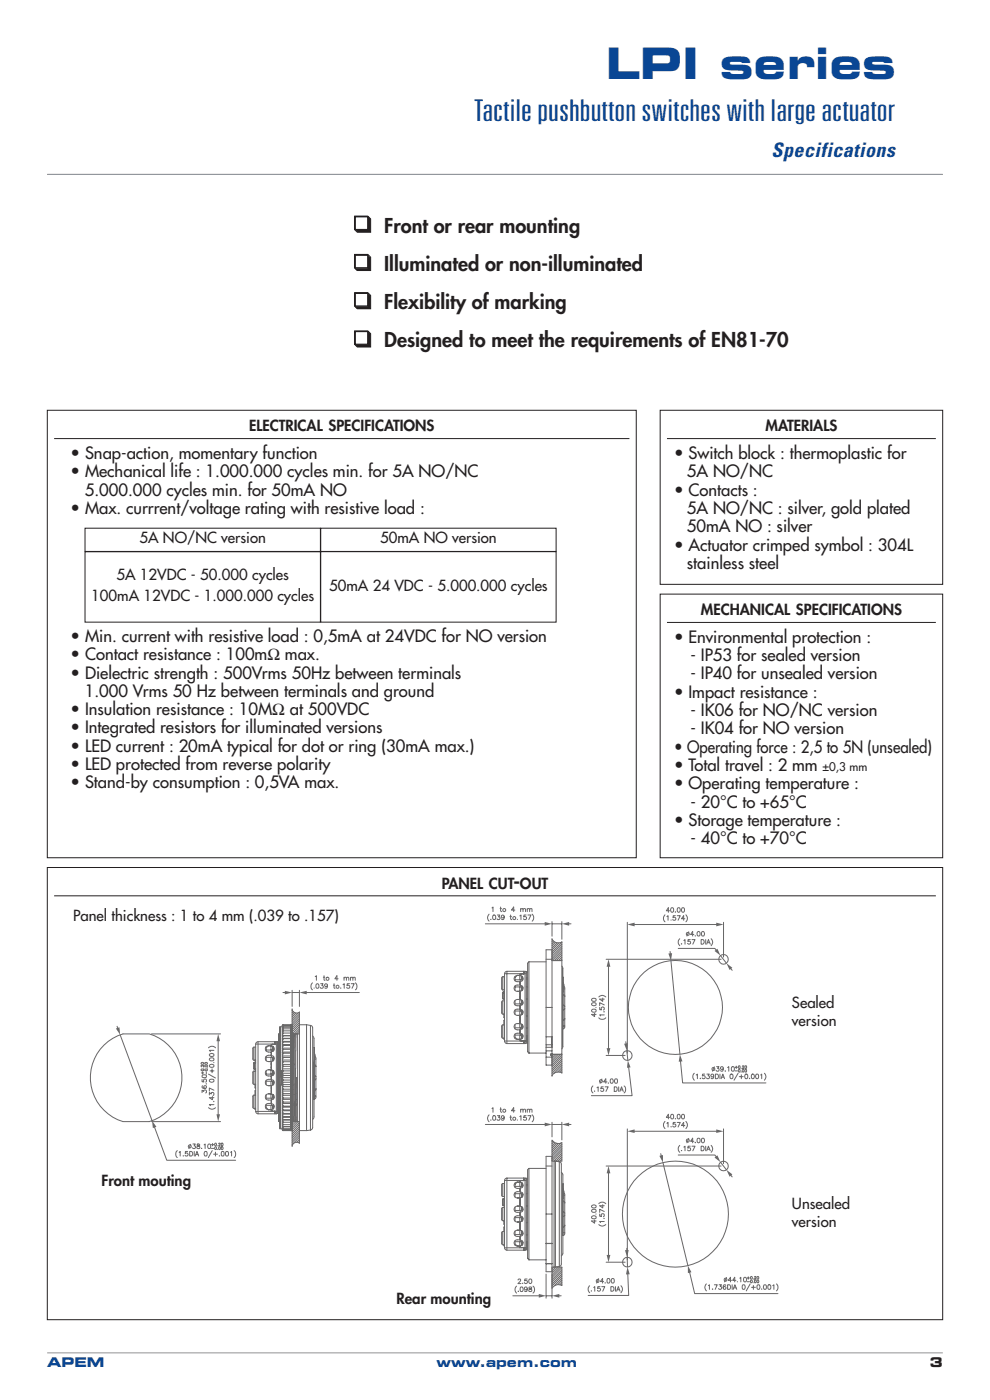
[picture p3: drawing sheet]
<svg xmlns="http://www.w3.org/2000/svg" width="210mm" height="297mm" viewBox="0 0 210 297" stroke-linecap="round" stroke-linejoin="round" font-family="sans-serif">
<path d="M10 87h125v95h-125zM11.5 93h122M140 87h60v37h-60zM141.5 93h57M140 126h60v56h-60zM141.5 132h57M10 184h190v96h-190zM11.5 190h187" fill="none" stroke="#231f20" stroke-width=".21"/>
<path d="M10 37h190M10 287h190" fill="none" stroke="#939598" stroke-width=".21"/>
<path d="M23.2 39.6h46.8v45h-46.8z" fill="#fff"/>
<g fill="none" stroke="#686868" stroke-width=".22">
<path d="M103 196h13.1M117.1 199.3a1.54 1.54 0 0 0 2.1 .6M117.1 195.5v3.1M117.1 199.1v29.2M117.1 196h2.1M119.2 195.5v3.8M119.2 199.8v27.9M120.2 196h.9M133.1 195.7v27.7M134 196.1h18.5M153.5 195.7v7.3M24.8 217.7l.4 .9"/>
<path d="M25.5 219.5l6.7 18.2M32.1 219.3h14.7M59.2 219.3v18.6l.1-9.3M59.4 219.3h-.3v18.6h.3M59.9 217.6h.1M59.9 218.7h1.8M59.9 219.7h1.8M59.9 217.6l.1 22.1M59.9 219.2h1.8M59.9 217.5v.1M59.9 217.8v.1M59.9 217.5h.1"/>
<path d="M60 219.7h.1l-.1 .2v.4h.1l-.1 .3v.5M60 217.5h-.1M60 217.5v.1M60 217.6v.2M60 217.9v.1M60 217.6l-.1 .1M60 217.8h-.6v9.3h.5M60 217.5h1.7M60 217.6h-.1M60 218h-.1M60 218.3h-.1M60 218.3h.1"/>
<path d="M60 217.6h.1M60 217.7v.1M60 218l-.1 .1M60 217.7l-.1 .1M60 217.9h1.7M60 218.3h1.7M60 217.4v.1M60 217.5h.1M60 217.7h.1M60 218.3l-.1 .2M60 218.7l-.1 .2M60 219.2l-.1 .2"/>
<path d="M60 219.7l-.1 .3M60 217.4h1.7M60 217.7h1.7M60 210.6h1M60.1 217.4l-.1 .1M60.1 217.7l-.1 .2M60.1 218l-.1 .3M60.1 218.3l-.1 .4M60.1 218.7l-.1 .5M60.1 219.2l-.1 .5h1.7M60.1 217.5l-.1 .1M60.1 217.9v.1"/>
<path d="M60.1 218.3h.1M60.1 219.2h.1M61.7 217.4v22.4M61.9 217.4v22.4M62 214v5.3h1.5M62 214.2a1.01 1.01 0 0 0 1.5 .6M62 219.3h1.1v18.6M62 210.1v3.4M62 210.6h1.5M62.1 219.3l-.1 14.8M62.5 219.3l-.2 18.6M62.7 219.3l-.3 18.6"/>
<path d="M62.8 219.3l-.2 18.6M63.5 210.1v3.4M63.5 214.7v27.9M63.5 217.4h1.5M64.5 210.6h11.7M65 217.4v22.4M65 217.4l.9 .1M65.9 217.5l.2 .1 .2 .4v21.2l-.2 .4-.2 .1M65.9 217.5v22.2M66.3 219.8l.3 .5v16.6l-.3 .6M106.6 211.8l.2 .2M106.6 211.8h.4"/>
<path d="M106.6 210.6h.4M106.6 210.6v1.2M106.7 217.4l-.3 .3v2.3l.3 .2M106.7 212.3l-.3 .3v2.3l.3 .2M106.7 207.2l-.3 .3v2.3l.3 .2M106.7 217.4h.3M106.7 215.1h.3M106.7 212.3h.3M106.7 210h.3M106.7 207.2v2.8M106.7 212.3v2.8M106.7 217.4v2.8"/>
<path d="M106.7 207.2h.3M106.8 210.4l-.2 .2M106.8 212h.2M106.8 210.4h.2M106.8 210.4v1.6M106.9 215.1v.8h.1M106.9 215.2h.1M107 216.5h-.1v.9M107 206.6v14.2M107 206.6h4.7M107.5 206.1h-.2l-.3 .5M107.5 206.1v15.3"/>
<path d="M107.5 206.1h3.9M109.3 219.6h1.5M109.3 218h1.5M109.3 214.5h1.5M109.3 213h1.5M109.3 207.1v1M109.3 209.2v.9M109.3 212.2v1M109.3 214.3v.9M109.3 217.3v1M109.3 219.4v.9M109.3 209.4h1.5"/>
<path d="M109.3 207.9h1.5M109.7 206.9a.67 .67 0 0 0-.7 .7 .67 .67 0 0 0 .7 .7h.6v.7h-.6a.67 .67 0 0 0-.7 .6 .67 .67 0 0 0 .7 .7h.7M109.7 206.9l-.4 .5M109.7 206.9l.7 .1M109.7 215.4h.6M109.7 206.9h.6M110.3 216.7h.1M110.3 216.5h.1M110.3 216h.1M110.3 211.6h.1M110.3 211.5h.1M110.3 211h.1"/>
<path d="M110.3 215.8h.1M110.3 215.4h.1M110.3 212.1h.1M110.3 206.6v1.3M110.3 209.4v3.6M110.3 214.5v3.5M110.3 219.6v1.2M110.3 210.3h.1M110.3 210.7h.1M110.3 207h.1M110.4 207a.61 .61 0 0 1 .6 .6 .61 .61 0 0 1-.6 .6M110.4 209a.61 .61 0 0 1 .6 .7 .61 .61 0 0 1-.6 .6"/>
<path d="M110.4 210.3v1.8a.61 .61 0 0 1 .6 .6 .61 .61 0 0 1-.6 .6M110.4 214.1a.61 .61 0 0 1 .6 .6 .61 .61 0 0 1-.6 .6M110.4 217.2a.61 .61 0 0 1 .6 .6 .61 .61 0 0 1-.6 .6M110.4 219.2a.61 .61 0 0 1 .6 .6 .61 .61 0 0 1-.6 .7M110.4 212h-.7a.67 .67 0 0 0-.7 .7 .67 .67 0 0 0 .7 .7h.6v.7h-.6a.67 .67 0 0 0-.7 .6 .67 .67 0 0 0 .7 .7M110.4 215.4h-.7M110.4 207.9v1.5M110.4 213v1.5M110.4 215.3v1.9M110.4 218v1.6M110.4 217.2l-.7-.1a.67 .67 0 0 0-.7 .7 .67 .67 0 0 0 .7 .7h.6v.7h-.6a.65 .65 0 0 0-.7 .6 .65 .65 0 0 0 .7 .7M110.5 206.6h.1"/>
<path d="M110.6 207v.9M110.6 209.4v.8M110.6 212.1v.9M110.6 214.5v.8M110.6 217.2v.8M110.6 219.6v.8M110.7 207.1v.8M110.7 209.4v.8M110.7 212.2v.8M110.7 214.5v.7M110.7 217.3v.7M110.7 219.6v.7"/>
<path d="M110.8 217.9h.2M110.8 219.8h.2M110.8 214.7h.2M110.8 212.8h.2M110.8 207.1v.9M110.8 209.2v.9M110.8 212.2v.9M110.8 214.3v.9M110.8 217.4v.9M110.8 219.4v.9M110.8 209.5h.2M110.8 207.7h.2"/>
<path d="M111.1 206.1v.5h-.6l-.1 .4M111.1 206.6h-.1M111.1 206.1h.1M111.4 206.1l.3 .2M111.4 206.1v15.3M111.6 206.1h.3M111.7 206.3v14.8l-.3 .3M111.7 219.7h.2M111.7 220h.2M111.7 218h.2M111.7 215.5h.2M111.7 211.9h.2"/>
<path d="M111.7 209.4h.2M111.7 207.7h.2M111.7 207.5h.2M111.7 206.3h.2M112.2 204l-.3 .3v18.8l.3 .3M112.2 204v19.4M112.2 204h3.6M115.8 219.9h1.3M115.8 213.7h1.3M115.8 203.5h1.3M117.1 219.9v2.3h-1.3M117.1 203.8h2.1"/>
<path d="M117.1 201.5h-1.3v24.5h1.3M119.2 204.9l.2 .5v16.6l-.2 .5M119.4 210.1v.1M119.4 217.6h.4M119.4 211.1h.1M119.4 213.3h.1M119.4 214.2h.1M119.4 216.4h.1M119.4 210.2h.1M119.4 211l.4 .3-.3-.2M119.4 208.3l.1 .3M119.5 213.3l.3 .3"/>
<path d="M119.5 216.4l.3-.3v.2l-.4 .2M119.5 207.4l-.1 3M119.5 209.8h.3M119.5 208.6l.1 .3-.1 .7M119.5 209.6l-.1 .3M119.5 208.6v1M119.6 209.3l.2 .3v8.3l-.2 .3-.2 .1M119.8 213.9l-.3 .3M128.6 203.5h24.4M129.1 204.5v18.4M142.1 201.8l.1 1M142.3 203.8l1.9 19.9"/>
<path d="M143.9 201.2h7.7l.7 .8M152.8 202.7l1.3 1.6M154.7 205.1l.6 .7M32.1 237.9h14.7M32.6 238.7l2.8 7.4h14.6M46.3 220.3v16.7M53.8 226.7l.2 .2M53.8 226.7h.4M53.8 225.5h.4M53.8 225.5v1.2M53.9 232.3l-.3 .3v2.3l.3 .2M53.9 227.2l-.3 .3v2.3l.3 .2"/>
<path d="M53.9 222.1l-.3 .3v2.3l.3 .2M53.9 235.1h.3M53.9 232.3h.3M53.9 230h.3M53.9 227.2h.3M53.9 224.9h.3M53.9 222.1v2.8M53.9 227.2v2.8M53.9 232.3v2.8M53.9 222.1h.3M54 225.3l-.2 .2M54 226.9h.2"/>
<path d="M54 225.3h.2M54 225.3v1.6M54.1 235.1v.2h.1M54.1 230v.8h.1M54.1 230.2h.1M54.2 235.8l.3 .4 .2 .1M54.2 235.8l4.1-.1v.6h-3.6M54.2 231.4h-.1v.9M54.2 221.5v14.3M54.2 221.5h4.7M54.7 221l-.2 .1-.3 .4M54.7 221h3.6v.5"/>
<path d="M54.7 221v15.3M56.5 234.5h1.5M56.5 235l.4 .4M56.5 233h1.5M56.5 229.4h1.5M56.5 227.9h1.5M56.5 222v1M56.5 224.1v.9M56.5 227.1v1M56.5 229.2v.9M56.5 232.2v1M56.5 234.3v.9"/>
<path d="M56.5 224.3h1.5M56.5 222.8h1.5M56.9 226.9a.67 .67 0 0 0-.6 .7 .67 .67 0 0 0 .6 .7h.6v.7h-.6a.67 .67 0 0 0-.6 .6 .67 .67 0 0 0 .6 .7h.7M56.9 221.9a.67 .67 0 0 0-.6 .6 .67 .67 0 0 0 .6 .7h.6v.7h-.6a.67 .67 0 0 0-.6 .6 .67 .67 0 0 0 .6 .7h.7M56.9 226.9l.7 .1M56.9 221.9h.7M56.9 221.9l-.4 .4M57.5 230.3h.1M57.5 224.3v2.6h-.6M57.5 229.4v3.6M57.5 234.5v1.3M57.5 225.2h.1"/>
<path d="M57.5 231.6h.1M57.5 231.4h.1M57.5 230.9h.1M57.5 230.7h.1M57.5 226.5h.1M57.5 226.4h.1M57.5 221.5v1.3M57.5 225.8h.1M57.5 225.6h.1M57.6 221.9a.61 .61 0 0 1 .6 .6 .61 .61 0 0 1-.6 .6M57.6 223.9a.61 .61 0 0 1 .6 .7 .61 .61 0 0 1-.6 .6M57.6 227a.61 .61 0 0 1 .6 .6 .61 .61 0 0 1-.6 .6"/>
<path d="M57.6 229.1a.61 .61 0 0 1 .6 .6 .61 .61 0 0 1-.6 .6M57.6 230.3v1.8a.61 .61 0 0 1 .6 .6 .61 .61 0 0 1-.6 .6M57.6 234.1a.61 .61 0 0 1 .6 .6 .61 .61 0 0 1-.6 .6l.2 .4h.6v.6h.2M57.6 232.1l-.7-.1a.67 .67 0 0 0-.6 .7 .67 .67 0 0 0 .6 .7h.6v.7h-.6a.67 .67 0 0 0-.6 .7 .67 .67 0 0 0 .6 .6M57.6 235.4h-.7M57.6 227h-.1v.9M57.6 222.8v1.5M57.6 225.2v1.8M57.6 227.9v1.5M57.6 233v1.5M57.8 235.7v.1M57.8 221.5l-.2 .2v.2"/>
<path d="M57.8 221.9v.9M57.8 224.3v.8M57.8 227v.9M57.8 229.4v.8M57.8 232.1v.9M57.8 234.5v.8M57.9 222v.8M57.9 224.3v.8M57.9 227.1v.8M57.9 229.4v.8M57.9 232.2v.8M57.9 234.5v.7"/>
<path d="M58 234.7h.2M58 232.8h.2M58 229.6h.2M58 227.7h.2M58 222v1M58 224.1v.9M58 227.1v1M58 229.2v.9M58 232.3v.9M58 234.3v.9M58 224.5h.2M58 222.6h.2"/>
<path d="M58.3 236.2h.1M58.3 221.5h.1M58.3 221.1h.1M58.4 235.8h.5M58.6 221l.3 .2v14.8l-.3 .3M58.6 221h-.2v.5M58.6 221v15.3M58.8 236.2h.3M58.8 221h.3M58.8 221.1h.3M58.9 234.6h.2M58.9 222.6h.2"/>
<path d="M58.9 235.8h.2M58.9 235.3h.2M58.9 234.9h.2M58.9 233h.2M58.9 230.4h.2M58.9 226.9h.2M58.9 224.3h.2M58.9 222.4h.2M58.9 221.2h.2M59.3 228.6h.1M59.4 221.8l-.1 6.8M59.4 237.1l-.1 .8"/>
<path d="M59.5 227.1l-.1 3.1M59.6 227.1v3.1l.1-3.1M59.8 227.1v3.1M59.9 238.6h1.8M59.9 238.9l1.8 .1M59.9 239.2l.1 .1M59.9 239.5l.1 .1M59.9 237.5h1.8M59.9 238.1h1.8M59.9 236.9h.1M59.9 228.4h.1M59.9 221h.2l-.1 .2v.5l.1 .1-.1 .7"/>
<path d="M59.9 235.9l.1 .3M59.9 236.6l.1 .3M59.9 237.3l.1 .2M59.9 237.8l.1 .3M59.9 238.3v.1M59.9 238.8h.1M59.9 239.1l.1 .2M59.9 239.4l.1 .1M59.9 221.7h.1M59.9 239.6l.1 .1M59.9 223.3l.1 .1M59.9 225.1h.1"/>
<path d="M59.9 226l.1 .2M59.9 227l.1 .2M59.9 227.9l.1 .3M59.9 228.9h.1M59.9 229.8l.1 .3M59.9 230.8l.1 .3M59.9 231.7l.1 .3M59.9 232.7l.1 .2M59.9 233.5l.1 .3M59.9 234.4l.1 .3M59.9 235.2l.1 .3M59.9 230.2h-.5v9.3l.6-.1"/>
<path d="M59.9 222.5h.1M59.9 224.2h.1M59.9 237.6h1.8M59.9 237h1.8M59.9 236.4h1.8M59.9 235.6h1.8M59.9 234.9h1.8M59.9 234.1h1.8M59.9 233.2h1.8M59.9 232.4h1.8M59.9 231.5h1.8M59.9 230.5h1.8"/>
<path d="M59.9 229.6h1.8M59.9 228.6h1.8M59.9 227.7h1.8M59.9 226.7h1.8M59.9 225.8h1.8M59.9 224.9h1.8M59.9 224h1.8M59.9 223.2h1.8M59.9 222.4h1.8M59.9 221.6h1.8M59.9 220.9h1.8M59.9 239.7h.1"/>
<path d="M59.9 238.4l.1 .1M59.9 238.8l.1 .1M59.9 239.7l.1 .1M59.9 228.9l.1 .2M59.9 228.3v.1M59.9 238.4h.1M60 225.1l.1 .1-.1 .3v.6l.1 .1-.1 .2v.6l.1 .1-.1 .3v.6l.1 .1-.1 .2v.6l.1 .2-.1 .2v.6l.1 .2-.1 .1v.7l.1 .1-.1 .2 .1 .8-.1 .1v.6l.1 .2-.1 .1 .1 .8-.1 .1 .1 .7-.1 .1 .1 .8h-.1v.5l.1 .2h-.1v.5l.1 .2h-.1M60 236.9l.1 .6M60 237.5l.1 .6M60 238.1l.1 .4M60 238.6l.1 .4M60 238.9l.1 .4"/>
<path d="M60 239.3l.1 .3M60 239.6l.1 .1M60 239.7v.1M60 222.5l.1 .1-.1 .2v.5l.1 .1-.1 .8M60 224.2l.1 .1-.1 .8M60 239.5h.1M60 221.7l-.1 .4M60 239.8h2v-22.4h-.3v22.4M60 222.5v.1M60 223.4h.1M60 224.2v.1M60 225.1v.1"/>
<path d="M60 233l-.1 .1M60 239.7h.1M60 239.5v.3M60 221.7l1.7 .1M60 233h.1M60 239.6h.1M60 238.5v.1M60 238.9v.1M60 239.3h.1M60 239.5v.1M60 239.8h.1M60 236.9h.1"/>
<path d="M60 220.3l-.1 .3M60 221.1l-.1 .2M60 222.6l-.1 .3M60 223.4l-.1 .3M60 224.3l-.1 .3M60 225.2l-.1 .3M60 226.2l-.1 .3M60 227.2l-.1 .2M60 228.2l-.1 .1M60 229.1l-.1 .2M60 230.1l-.1 .2M60 231.1l-.1 .1"/>
<path d="M60 232l-.1 .2M60 232.9v.1M60 233.8l-.1 .1M60 234.7l-.1 .1M60 235.5l-.1 .1M60 236.2l-.1 .1M60 228.2h1.7M60 229.1h1.7M60 239.6h1.7M60 239.3h1.7M60 236.9h1.7M60 236.2h1.7"/>
<path d="M60 235.5h1.7M60 234.7h1.7M60 233.8h1.7M60 232.9h1.7M60 232h1.7M60 231.1h1.7M60 230.1h1.7M60 227.2h1.7M60 226.2h1.7M60 225.2h1.7M60 224.3h1.7M60 223.4h1.7"/>
<path d="M60 222.6h1.7M60 221.1h1.7M60.1 238.6h.1M60.1 239.3h.1M60.1 238.5v.1M61.7 220.3h-1.8h1.8M61.7 239.7l-1.7 .1M62 237.9h1.1M62.1 234.5h.1M62.2 227.8l-.1 6.7M62.2 227.8h.1M62.3 221l-.1 6.8"/>
<path d="M62.3 221h.1M62.3 221v-1.7l-.2 18.6v-3.4M62.8 237.5h.1M62.8 237.5v.4M62.9 228.6l-.1 8.9M63 234.3l-.1 3.6M63 234.3h.1M63 228.6v5.7M63.1 228.6h-.4l-.1 9.3M63.5 237.9h-1.5v5.3M63.5 239.8h1.5M65.9 239.7l-.9 .1"/>
<path d="M66.6 225l.1 .1M66.6 226h.1M66.6 228.2h.1M66.6 231.3h.1M66.6 232.5h.4M66.6 222.3h.1M66.6 222.2v.1M66.6 225.8l.2 .1 .2 .3M66.7 225.1h-.1M66.7 226l.3 .2M66.7 228.2l.3 .3M66.7 222.3l-.1 3"/>
<path d="M66.7 223.3v.2M66.7 224.7h.3M66.7 223.5l.2 .3-.2 .7M66.7 224.5v.3M66.7 223.5v1M66.9 224.2l.1 .3v8.3v.2l-.4 .2M67 226.2v.1M67 231v.2l-.4 .2M67 228.8l-.1 .3-.3 .1 .1-.1M67 231l-.3 .3M103 238.6h13.1M106.7 220.2h.3"/>
<path d="M106.9 220.2v.3h.1M107 220.8l.3 .5 .2 .1M107 220.8l4.9 .1M107.5 221.4h3.9M109.3 220.1l.4 .4M109.7 220.5h.7M110.3 220.5h.1M110.4 220.5l.1 .3h.6v.6M110.6 220.8h-.1M111 220.8h.1M111.1 221.3h.1M111.6 221.3h.3"/>
<path d="M111.7 220.4h.2M112.2 223.4h3.6M115.8 224.3h1.3M115.8 222.9h1.3M115.8 221.6h1.3M117 223.5a.24 .24 0 0 0-.2 .2 .24 .24 0 0 0 .2 .3M117 224h.1M117 223.5h.1M117 223.5v.5M117.1 238.6h2.1M117.1 223.7h2.1M117.1 238.1v3.1"/>
<path d="M119.2 227.6a1.62 1.62 0 0 0-2.1 .6M119.2 238.1v3.7M120.2 238.6h.9M128.6 223.9h4M132.7 221l.2 .9M133 222.9l.2 2.1M133.1 239.5v27.8M133.3 225.9l.8 6.5h-8.7M134 240h18.5M144.3 224.6l.5 5.1h17.7M153.5 239.5v7.4M63.5 242.5a1 1 0 0 0-1.5 .6"/>
<path d="M106.6 255.6l.2 .2M106.6 254.4v1.2M106.6 255.6h.4M106.6 254.4h.4M106.7 256.1l-.3 .3v2.3l.3 .3M106.7 251.1l-.3 .2v2.3l.3 .2M106.7 251.1v2.7M106.7 256.1v2.9M106.7 259h.3M106.7 256.1h.3M106.7 253.8h.3M106.7 251.1h.3"/>
<path d="M106.8 254.3l-.2 .1M106.8 254.3v1.5M106.8 255.8h.2M106.8 254.3h.2M106.9 259v.7h.1M106.9 259.1h.1M107 250.4v14.3M107 250.4h4.7M107.5 249.9l-.2 .1-.3 .4M107.5 249.9v15.3M107.5 249.9h3.9M109.3 251v.9"/>
<path d="M109.3 253v1M109.3 256.1v.9M109.3 258.1v1M109.3 258.3h1.5M109.3 256.8h1.5M109.3 253.2h1.5M109.3 251.7h1.5M109.7 255.9a.67 .67 0 0 0-.7 .6 .67 .67 0 0 0 .7 .7h.6v.7a.96 .96 0 0 0-1.2 .4 .65 .65 0 0 0 .6 .9h.7M109.7 250.8a.67 .67 0 0 0-.7 .7 .67 .67 0 0 0 .7 .6h.6v.7a.96 .96 0 0 0-1.2 .4 .65 .65 0 0 0 .6 .9h.7M109.7 255.9h.7M109.7 250.8l-.4 .4M109.7 250.8h.7"/>
<path d="M110.3 259.8h.1M110.3 259.6h.1M110.3 259.2h.1M110.3 255.3h.1M110.3 254.8h.1M110.3 254.5h.1M110.3 250.8h.1M110.3 250.4v1.3M110.3 253.2v2.7h-.6M110.3 258.3v3.6M110.3 255.5h.1M110.4 250.8a.61 .61 0 0 1 .6 .6 .61 .61 0 0 1-.6 .6"/>
<path d="M110.4 252.9a.61 .61 0 0 1 .6 .6 .61 .61 0 0 1-.6 .6M110.4 255.9a.61 .61 0 0 1 .6 .6 .61 .61 0 0 1-.6 .7M110.4 258a.61 .61 0 0 1 .6 .6 .61 .61 0 0 1-.6 .6M110.4 251.7v1.5M110.4 254.1v1.8M110.4 256.8v1.5M110.4 259.2v1.8M110.4 255.9h-.1v.9M110.5 250.4l.1 .1M110.6 250.9v.8M110.6 253.2v.8M110.6 256v.8"/>
<path d="M110.6 258.3v.8M110.7 250.9v.8M110.7 253.2v.8M110.7 256v.8M110.7 258.3v.8M110.8 251v.9M110.8 253v.9M110.8 256.1v.9M110.8 258.1v.9M110.8 258.5h.2M110.8 256.6h.2M110.8 253.4h.2"/>
<path d="M110.8 251.5h.2M111.1 249.9v.6h-.6l-.1 .3M111.1 250.4l-.1 .1M111.1 250h.1M111.4 249.9l.3 .3v14.8l-.3 .2M111.4 249.9v15.3M111.6 250h.3M111.7 259.4h.2M111.7 255.8h.2M111.7 253.2h.2M111.7 251.6h.2M111.7 251.3h.2"/>
<path d="M111.7 250.1h.2M112.2 247.9v19.4M112.2 247.9l-.3 .3v18.7l.3 .4M112.2 247.9h3.6M115.8 257.6h1.3M115.8 247.4h1.3M117.1 241.9a1.57 1.57 0 0 0 2.1 .5v3.9h-2.1zM117.8 246.3v22.5M118.6 246.5l.4 .2 .1 .3v21.2l-.1 .2-.4 .3M118.6 246.5l-1.1-.2v22.5M118.6 246.5v22.2M119.1 248.7l.3 .5v16.7l-.3 .5"/>
<path d="M119.4 254v.1M119.4 254.9h.1M119.4 257.1h.1M119.4 251.1v.1M119.4 254.8h.2l.2 .4-.3-.3M119.4 251.2v3.1M119.4 251.2h.1M119.4 252.2l.1 .2M119.5 257.1l.3 .3M119.5 258.1h-.1M119.5 258.1h.1M119.5 253.6h.3"/>
<path d="M119.5 252.4l.1 .4-.1 .6M119.5 252.4v1M119.5 253.4l-.1 .3M119.6 253.1l.2 .3v8.3v.2l-.4 .2M119.8 257.7l-.3 .4M119.8 260l-.3 .2M119.8 259.9v.2l-.4 .2M128.6 247.4h24.4M129.1 248.3v18.5M140.2 244.7l.2 1M140.6 246.6l5.3 21.9M143.9 245h7.7l.7 .8"/>
<path d="M152.8 246.5l1.3 1.7M154.7 248.9l.6 .8M106.7 261.3l-.3 .2v2.3l.3 .3M106.7 261.3v2.8M106.7 264.1h.3M106.7 261.3h.3M106.9 264.1v.2h.1M107 264.7l.3 .4 .2 .1M107 260.3h-.1v1M107 264.7h4.9M107.5 265.2h3.9M108.8 274.9h6.1"/>
<path d="M109.3 261.1v1M109.3 263.2v1M109.3 263.9l.4 .5M109.3 263.4h1.5M109.3 261.9h1.5M109.6 272.8a.99 .99 0 0 0 0 1.5M109.7 261a.67 .67 0 0 0-.7 .6 .67 .67 0 0 0 .7 .7h.6v.7h-.6a.67 .67 0 0 0-.7 .7 .67 .67 0 0 0 .7 .7M109.7 261h.7M109.7 261h.6M109.7 264.4h.6M109.9 271.5l.2-.2 .3 .2-.5 .8h.6M109.9 273.9v.1z"/>
<path d="M110.3 264.3h.1M110.3 261h.1M110.3 260.3h.1M110.3 263.4v1.3M110.3 260.6h.1M110.4 261a.61 .61 0 0 1 .6 .7 .61 .61 0 0 1-.6 .6M110.4 263.1a.61 .61 0 0 1 .6 .6 .61 .61 0 0 1-.6 .6M110.4 264.3l.1 .3h.6v.6M110.4 261.9v1.5M110.4 264.3l-.7 .1M110.4 273.1a.46 .46 0 0 1 .6 .4 .46 .46 0 0 1-.6 .5l-.1-.4zM110.6 261.1v.8"/>
<path d="M110.6 263.4v.8M110.6 264.6l-.1 .1M110.7 261.1v.8M110.7 263.4v.8M110.8 261.2v.9M110.8 263.2v.9M110.8 263.6h.2M110.8 261.7h.2M110.9 272.2h.1M111 264.6l.1 .1M111.1 265.1h.1M111.6 265.1h.3"/>
<path d="M111.7 264.2h.2M111.7 263.8h.2M111.7 263.6h.2M111.7 261.9h.2M111.8 271.3h-.5v.4a.35 .35 0 0 1 .5 0 .35 .35 0 0 1-.1 .5 .35 .35 0 0 1-.5-.1M111.8 273.3a.31 .31 0 0 1-.4 .3 .31 .31 0 0 1-.1-.5 .31 .31 0 0 1 .5 .1v.1a.44 .44 0 0 1-.3 .7l-.2-.1M112.2 267.3h3.6M112.2 273.1v.2a.49 .49 0 0 1 .5 .7h-.5a.41 .41 0 0 1 .1-.5 .41 .41 0 0 1 .4-.2v-.2zM112.3 271.4a.44 .44 0 0 1 .5 .4 .44 .44 0 0 1-.5 .4l-.1-.3zM113.1 272.8a.99 .99 0 0 1 0 1.5M115.8 263.8h1.3M115.8 274.9h1.3"/>
<path d="M115.8 270.3v5.1M117.1 268.8h2.1v3.9a1.56 1.56 0 0 0-2.1 .6M117.1 269.8h-1.3v-24.5h1.3v30.1M117.1 268.1h-1.3M118.1 274.9h.9M118.6 268.7l-1.1 .1M119.4 260.2h.1M119.4 261.5h.4M128.6 267.8h4M133 264.8v1M133 266.7l.1 2.1M133.1 269.7l.3 5.1h-8.6"/>
<path d="M146.2 269.4l1.2 5h17.6"/>
<circle cx="143.3" cy="213.7" r="10"/>
<circle cx="153.5" cy="203.5" r="1.01"/>
<circle cx="28.9" cy="228.6" r="9.7"/>
<circle cx="133.1" cy="223.9" r="1.01"/>
<circle cx="143.3" cy="257.6" r="11.2"/>
<circle cx="153.5" cy="247.4" r="1.01"/>
<circle cx="133.1" cy="267.7" r="1.02"/>
</g>
<g fill="#686868">
<path d="M114.3 274.5l1.5 .4-1.5 .4z"/>
<path d="M117.1 274.9l1.5-.4v.8z"/>
<path d="M133.1 268.8l.5 1.5-.8 .1z"/>
<path d="M132.6 265.2h.8l-.4 1.5z"/>
</g>
<g fill="none" stroke="#686868" stroke-width=".22">
<path d="M125.6 258.1a.48 .48 0 0 1 .5-.2 .48 .48 0 0 1 .3 .6 .48 .48 0 0 1-.6 .1 .48 .48 0 0 1-.2-.5zM125.6 256.7a.47 .47 0 0 1 .5-.2 .47 .47 0 0 1 .3 .5 .47 .47 0 0 1-.6 .2 .47 .47 0 0 1-.2-.5zM125.6 255.8a.48 .48 0 0 1 .5-.2 .48 .48 0 0 1 .3 .5 .47 .47 0 0 1-.6 .2 .47 .47 0 0 1-.2-.5zM126.1 258.8v.7l-.6-.5h1M126.4 257.6h.1M127 259.8a.99 .99 0 0 0 1.5 0M127 255.4a.99 .99 0 0 1 1.5 0M127.2 257.6v.4l.4 .1a.34 .34 0 0 1 0-.6 .34 .34 0 0 1 .5 .1 .34 .34 0 0 1-.1 .5M127.9 255.6v.7l-.7-.5h1M128.1 258.5h.1zM128.2 259.1h-1l.2 .3M128.2 257l-1-.5v.7"/>
<path d="M125.1 272.8a.99 .99 0 0 0 0 1.4M125.4 273.8v.1zM125.9 273.1l.3-.1v.9M127 271.3l-.4 .9M127.3 273h-.5v.3a.35 .35 0 0 1 .5 0 .35 .35 0 0 1-.1 .5 .35 .35 0 0 1-.5-.1M127.6 273h.7l-.4 .9M128 271.9h-.7l.5-.7v1M128.3 272.2h.1zM128.9 271.3a.46 .46 0 0 1 .5 .4 .46 .46 0 0 1-.5 .5l-.1-.4zM129.6 273h.3a.52 .52 0 0 1 .3 .4 .52 .52 0 0 1-.3 .5h-.3zM129.8 271.3a.45 .45 0 0 1 .5 .4 .45 .45 0 0 1-.5 .5l-.1-.4zM130.6 273v.9"/>
<path d="M130.8 273.9l.4-.9 .3 .9M130.9 273.6h.5M131.7 272.8a.99 .99 0 0 1 0 1.4"/>
<circle cx="126.8" cy="271.7" r=".32"/>
</g>
<g fill="#686868">
<path d="M128.7 266.2h.8l-.4 1.6z"/>
<path d="M129.1 247.4l.4 1.5h-.8z"/>
<path d="M151.6 245.6l.6-.5 .6 1.4z"/>
<path d="M154.1 248.2l1.2 .9-.5 .5z"/>
</g>
<g fill="none" stroke="#686868" stroke-width=".22">
<path d="M141.1 237.9a1.03 1.03 0 0 0 0 1.5M141.5 238.3l.2-.2v1M142 237h-.7l.5-.6v1M142.4 239h.1M142.4 236.4a.45 .45 0 0 1 .5 .5 .45 .45 0 0 1-.5 .4l-.2-.3zM143.2 237.3h.1zM143.3 238.1h-.5v.4a.35 .35 0 0 1 .5 0 .35 .35 0 0 1-.1 .5 .35 .35 0 0 1-.5-.1M143.7 238.1h.6l-.5 1M143.8 236.4a.45 .45 0 0 1 .5 .5 .45 .45 0 0 1-.5 .4l-.1-.3zM144.7 236.4a.45 .45 0 0 1 .5 .5 .45 .45 0 0 1-.5 .4l-.2-.3zM145.3 238.8h-.8l.5-.7v1M145.5 237.9a1.03 1.03 0 0 1 0 1.5"/>
<path d="M144.2 243a.99 .99 0 0 0 0 1.5M144.5 244.1h.1zM145.1 243.3l.2-.1v.9M146.1 241.5l-.4 .9M146.4 243.2h-.4l-.1 .4a.34 .34 0 0 1 .5 0 .34 .34 0 0 1-.1 .5 .34 .34 0 0 1-.5-.2M146.8 243.2h.6l-.4 .9M147.2 242.1h-.7l.4-.6v.9M147.4 242.4h.1zM148 241.5a.44 .44 0 0 1 .5 .4 .44 .44 0 0 1-.5 .5l-.1-.4zM148.7 243.2h.3a.52 .52 0 0 1 .4 .4 .52 .52 0 0 1-.4 .5h-.3zM148.9 241.5a.44 .44 0 0 1 .5 .4 .44 .44 0 0 1-.5 .5l-.1-.4zM149.7 243.2v.9"/>
<path d="M149.9 244.1l.4-.9 .4 .9M150.1 243.8h.4M150.8 243a.99 .99 0 0 1 0 1.5"/>
<circle cx="145.9" cy="242" r=".33"/>
</g>
<g fill="#686868">
<path d="M133.1 240l1.5-.4v.8z"/>
<path d="M151.9 239.6l1.6 .4-1.6 .4z"/>
<path d="M133.2 225l.6 1.4-.8 .1z"/>
<path d="M132.4 221.4l.8-.1-.2 1.6z"/>
</g>
<g fill="none" stroke="#686868" stroke-width=".22">
<path d="M103.7 236.5a.99 .99 0 0 0 0 1.5M104.1 237.6h.1zM104.4 235.2l.2-.2v1M104.6 236.7a.45 .45 0 0 1 .6 .5 .45 .45 0 0 1-.6 .4l-.1-.3zM105.5 236.7h.5l-.2 .3a.32 .32 0 0 1 .2 .5 .32 .32 0 0 1-.6 0M106.1 235.3h.3M106.2 235v.8l.2 .2M106.9 237a.31 .31 0 0 1-.4 .3 .31 .31 0 0 1-.1-.5 .31 .31 0 0 1 .5 0v.2a.44 .44 0 0 1-.3 .7l-.2-.2M108.2 237h.3M108.3 236.7v.8l.3 .2M109.2 235.6h-.7l.5-.6v1M109.8 237.6h.1"/>
<path d="M110.3 236.9l.2-.2v1M110.4 235.5l.5-.2v.7M110.4 235.3v.7M110.9 235.5l.5-.2 .1 .7M111.6 236.7h-.4l-.1 .4a.34 .34 0 0 1 .5 0 .34 .34 0 0 1 0 .5 .34 .34 0 0 1-.6-.1M111.8 235.5l.3-.2h.2v.7M111.8 235.3v.7M112 236.7h.6l-.4 1M112.3 235.5l.3-.2h.2v.7M112.9 236.5a.99 .99 0 0 1 0 1.5M125.8 230.4a.99 .99 0 0 0 0 1.5M126.1 231.4v.1z"/>
<path d="M126.6 230.7l.3-.1v.9M127.7 228.9l-.4 .9M128 230.6h-.5v.4a.34 .34 0 0 1 .5 0 .34 .34 0 0 1-.1 .5 .34 .34 0 0 1-.5-.1M128.4 230.6h.6l-.5 .9M128.8 229.5h-.8l.5-.6v.9M129 229.8h.1zM129.6 228.9a.44 .44 0 0 1 .5 .4 .44 .44 0 0 1-.5 .5l-.2-.4zM130.3 230.6a.5 .5 0 0 1 .6 .4 .5 .5 0 0 1-.6 .5zM130.5 228.9a.47 .47 0 0 1 .5 .3 .47 .47 0 0 1-.3 .6h-.2l-.2-.4zM131.2 230.6v.9M131.5 231.5l.3-.9 .4 .9M131.6 231.2h.5"/>
<path d="M132.4 230.4a.99 .99 0 0 1 0 1.5M117.2 242l-.1 .2M117.5 242.3l-.4 .3M117.7 242.4l-.6 .7M118.1 242.5l-1 1M118.5 242.6l-1.4 1.4M119 242.5l-1.9 1.9M119.2 245.9l-.4 .4M119.2 245.5l-.8 .8M119.2 245l-1.3 1.3M119.2 244.6l-1.7 1.7M119.2 244.1l-2.1 2.1"/>
<path d="M119.2 243.7l-2.1 2.1M119.2 243.2l-2.1 2.1M119.2 242.8l-2.1 2.1M117.5 268.8l-.4 .4M118 268.8l-.9 .9M118.4 268.8l-1.3 1.3M118.9 268.8l-1.8 1.8M119.2 268.9l-2.1 2.1M119.2 269.4l-2.1 2.1M119.2 269.8l-2.1 2.1M119.2 270.3l-2.1 2.1M119.2 270.7l-2.1 2.1"/>
<path d="M119.2 271.2l-1.6 1.5M119.2 271.6l-.9 .9M119.2 272.1l-.5 .5M119.2 272.5l-.1 .2"/>
<circle cx="107" cy="235.6" r=".33"/>
<circle cx="109.1" cy="237.3" r=".33"/>
<circle cx="127.5" cy="229.4" r=".32"/>
</g>
<g fill="#686868">
<path d="M115.5 238.2l1.6 .4-1.6 .3z"/>
<path d="M119.2 238.6l1.5-.4v.7z"/>
</g>
<path d="M125.6 214.2a.47 .47 0 0 1 .5-.2 .47 .47 0 0 1 .3 .6 .47 .47 0 0 1-.6 .2 .47 .47 0 0 1-.2-.6zM125.6 212.9a.47 .47 0 0 1 .5-.2 .47 .47 0 0 1 .3 .5 .48 .48 0 0 1-.6 .2 .48 .48 0 0 1-.2-.5zM125.6 211.9a.47 .47 0 0 1 .5-.2 .47 .47 0 0 1 .3 .6 .47 .47 0 0 1-.6 .2 .47 .47 0 0 1-.2-.6zM126.1 215v.7l-.6-.5h1M126.4 213.7h.1M127 215.9a.99 .99 0 0 0 1.5 0M127 211.5a.99 .99 0 0 1 1.5 0M127.2 213.7v.5h.4a.35 .35 0 0 1 0-.5 .35 .35 0 0 1 .5 .1 .35 .35 0 0 1-.1 .5M127.9 211.7v.7l-.7-.4h1M128.1 214.6v.1zM128.2 215.3h-1l.2 .2M128.2 213.2l-1-.5v.7" fill="none" stroke="#686868" stroke-width=".22"/>
<g fill="#686868">
<path d="M128.7 222.4h.8l-.4 1.5z"/>
<path d="M129.1 203.5l.4 1.6h-.8z"/>
</g>
<path d="M141.1 194.1a.99 .99 0 0 0 0 1.5M141.5 194.4l.2-.1v.9M142 193.2h-.7l.5-.6v.9M142.4 195.2h.1M142.4 192.6a.44 .44 0 0 1 .5 .4 .44 .44 0 0 1-.5 .5l-.2-.4zM143.2 193.5h.1zM143.3 194.3h-.5v.4a.35 .35 0 0 1 .5 0 .35 .35 0 0 1-.1 .5 .35 .35 0 0 1-.5-.2M143.7 194.3h.6l-.5 .9M143.8 192.6h.1a.45 .45 0 0 1 .4 .5 .45 .45 0 0 1-.5 .4l-.1-.4zM144.7 192.6a.44 .44 0 0 1 .5 .4 .44 .44 0 0 1-.5 .5l-.2-.4zM145.3 194.9h-.8l.5-.6v.9M145.5 194.1a.99 .99 0 0 1 0 1.5" fill="none" stroke="#686868" stroke-width=".22"/>
<g fill="#686868">
<path d="M133.1 196.1l1.5-.4v.8z"/>
<path d="M151.9 195.7l1.6 .4-1.6 .4z"/>
<path d="M151.6 201.7l.6-.4 .6 1.4z"/>
<path d="M154.1 204.3l1.2 1-.5 .5z"/>
</g>
<g fill="none" stroke="#686868" stroke-width=".22">
<path d="M144.2 199.2a.99 .99 0 0 0 0 1.4M145.1 199.5l.2-.2v1M146.1 197.7l-.4 .9M146.4 199.3h-.4l-.1 .4a.34 .34 0 0 1 .5 .1 .34 .34 0 0 1-.1 .5 .34 .34 0 0 1-.5-.2M146.8 199.3h.6l-.4 1M147.2 198.3h-.7l.4-.7v1M147.4 198.5h.1zM148 197.7a.44 .44 0 0 1 .5 .4 .44 .44 0 0 1-.5 .4l-.1-.3zM148.7 199.3h.3a.52 .52 0 0 1 .4 .5 .52 .52 0 0 1-.4 .5h-.3zM148.9 197.7a.44 .44 0 0 1 .5 .4 .44 .44 0 0 1-.5 .4l-.1-.3zM149.7 199.3v1M150.1 200h.4"/>
<path d="M150.8 199.2a.99 .99 0 0 1 0 1.4M144.5 200.2h.1zM149.9 200.3l.4-1 .4 1"/>
<circle cx="145.9" cy="198.1" r=".33"/>
</g>
<g fill="#686868">
<path d="M145.9 268.5l.8 1.4-.8 .2z"/>
<path d="M139.9 245.2l.7-.2v1.6z"/>
</g>
<g fill="none" stroke="#686868" stroke-width=".22">
<path d="M103.7 193.9a.99 .99 0 0 0 0 1.5M104.1 195h.1zM104.4 192.6l.2-.2v1M104.5 194.3l.1-.1a.44 .44 0 0 1 .6 .4 .44 .44 0 0 1-.6 .4zM105.5 194.1h.5l-.2 .4a.31 .31 0 0 1 .2 .5 .31 .31 0 0 1-.6-.1M106.1 192.7h.3M106.2 192.4v.8l.2 .2M106.9 194.4a.31 .31 0 0 1-.4 .3 .31 .31 0 0 1-.1-.5 .31 .31 0 0 1 .5 .1v.1a.44 .44 0 0 1-.3 .7l-.2-.2M108.2 194.4h.3M108.3 194.1v.8l.3 .2M109.2 193.1h-.7l.5-.7v1M109.8 195h.1"/>
<path d="M110.3 194.3l.2-.2v1M110.4 192.9l.5-.1v.6M110.4 192.7v.7M110.9 192.9l.5-.1 .1 .6M111.6 194.1h-.4l-.1 .4a.35 .35 0 0 1 .5 0 .35 .35 0 0 1 0 .5 .35 .35 0 0 1-.6-.1M111.8 192.9l.3-.2 .2 .1v.6M111.8 192.7v.7M112 194.1h.6l-.4 1M112.3 192.9l.3-.2 .2 .1v.6M112.9 193.9a.99 .99 0 0 1 0 1.5M117.3 199.5l-.2 .2M117.5 199.8l-.4 .4"/>
<path d="M117.8 199.9l-.7 .7M119.2 199.9l-2.1 2.1M118.2 200l-1.1 1.1M118.6 200l-1.5 1.5M119.2 203.5l-.2 .3M119.2 203.1l-.7 .7M119.2 202.6l-1.2 1.2M119.2 202.1l-1.6 1.7M119.2 201.7l-2.1 2.1M119.2 201.2l-2.1 2.2M119.2 200.8l-2.1 2.1M119.2 200.3l-2.1 2.1"/>
<path d="M117.1 228.1v.1M117.5 223.7l-.4 .4M118 223.7l-.9 .8M118.4 223.7l-1.3 1.3M118.9 223.7l-1.8 1.7M119.2 223.8l-2.1 2.1M119.2 224.2l-2.1 2.1M119.2 224.7l-2.1 2.1M119.2 225.1l-2.1 2.1M119.2 225.6l-2.1 2.1M119.2 226l-1.6 1.7M119.2 226.5l-.9 .9"/>
<path d="M119.2 226.9l-.5 .5M119.2 227.4l-.1 .1M149.8 272.4a.99 .99 0 0 0 0 1.5M150.3 272.7l.2-.1v.9M151.1 273.4v.1zM151.5 272.6h.6l-.4 .9M152.5 272.6h.5l-.2 .3a.33 .33 0 0 1 .2 .5 .33 .33 0 0 1-.6-.1M153.9 272.7v-.1a.45 .45 0 0 0-.5 .4 .45 .45 0 0 0 .5 .5 .3 .3 0 0 0 0-.5 .3 .3 0 0 0-.5 .2M154.1 271l-.4 .9M154.3 272.6h.4a.52 .52 0 0 1 .3 .4 .52 .52 0 0 1-.3 .5h-.4zM155.2 271.6h-.7l.4-.6v.9M155.3 272.6v.9"/>
<path d="M155.5 273.5l.4-.9 .4 .9M155.7 273.2h.4M156.1 271.6h-.7l.4-.6v.9M156.4 271.9h.1M156.9 271.2l.2-.2v.9M157.5 272.6h.2a.47 .47 0 0 1 .4 .5 .47 .47 0 0 1-.6 .4l-.1-.4zM157.9 271a.45 .45 0 0 1 .5 .5 .45 .45 0 0 1-.5 .4l-.2-.4zM158.5 271.1h.5M158.5 271.9h.5M158.7 270.9v.5M159.1 272.4l-.8 1.5M159.3 271.6a.29 .29 0 0 1 .3 .2 .29 .29 0 0 1-.1 .3h-.2z"/>
<path d="M159.4 273.1h.8M159.8 271.3h.1M159.8 272.1h.1M159.8 272.7v.8M160.1 270.9l.1-.1 .2 .1-.4 .5h.4M160.1 271.6a.29 .29 0 0 1 .3 .2 .29 .29 0 0 1-.1 .3h-.2zM160.6 271.7l.1-.1a.3 .3 0 0 1 .3 .2 .3 .3 0 0 1-.1 .3l-.3-.1zM160.7 272.6h.2a.47 .47 0 0 1 .3 .5 .47 .47 0 0 1-.5 .4l-.1-.4zM161.6 273.4v.1zM162.1 272.6a.45 .45 0 0 1 .5 .4 .45 .45 0 0 1-.5 .5l-.2-.4zM163 272.6a.45 .45 0 0 1 .5 .4 .45 .45 0 0 1-.5 .5l-.1-.4zM163.9 272.7l.3-.1v.9"/>
<path d="M164.7 272.4a.99 .99 0 0 1 0 1.5"/>
<circle cx="107" cy="193.1" r=".33"/>
<circle cx="109.1" cy="194.8" r=".33"/>
<circle cx="153.9" cy="271.5" r=".32"/>
<circle cx="159.4" cy="271.1" r=".26"/>
<circle cx="160.8" cy="271.1" r=".26"/>
</g>
<g fill="#686868">
<path d="M115.5 195.6l1.6 .4-1.6 .4z"/>
<path d="M119.2 196l1.5-.4v.8z"/>
</g>
<g fill="none" stroke="#686868" stroke-width=".22">
<path d="M66.3 208.5a.99 .99 0 0 0 0 1.5M66.6 209.6h.1M66.9 207.2l.2-.2v1M67.1 208.8a.44 .44 0 0 1 .6 .4 .44 .44 0 0 1-.6 .4l-.1-.3zM68 208.7h.5l-.2 .4a.31 .31 0 0 1 .2 .5 .31 .31 0 0 1-.6-.1M68.6 207.3h.3M68.7 207v.8l.2 .2M69.5 209a.31 .31 0 0 1-.5 .3 .31 .31 0 0 1-.1-.5 .31 .31 0 0 1 .5 0l.1 .2a.44 .44 0 0 1-.4 .7l-.2-.2M70.7 209h.3M70.9 208.7v.8l.2 .2M71.7 207.6h-.7l.5-.6v1M72.2 209.6h.1z"/>
<path d="M72.8 208.9l.2-.2v1M73 207.5l.4-.1 .1 .6M73 207.3v.7M73.5 207.5l.4-.1 .1 .6M74.1 208.7h-.4l-.1 .4a.35 .35 0 0 1 .5 0 .35 .35 0 0 1 0 .5 .35 .35 0 0 1-.5-.1M74.3 207.5l.3-.2 .2 .1v.6M74.3 207.3v.7M74.5 208.7h.6l-.4 1M74.8 207.5l.3-.2 .2 .1 .1 .6M75.4 208.5a.99 .99 0 0 1 0 1.5"/>
<circle cx="69.5" cy="207.6" r=".32"/>
<circle cx="71.6" cy="209.3" r=".33"/>
</g>
<g fill="#686868">
<path d="M63.5 210.6l1.6-.4v.8z"/>
<path d="M60.4 210.2l1.6 .4-1.6 .4z"/>
</g>
<g fill="none" stroke="#686868" stroke-width=".22">
<path d="M62 214.3v.1M62.2 214.6l-.2 .2M62.5 214.8l-.5 .5M62.8 214.9l-.8 .8M63.3 214.9l-1.3 1.3M63.5 219.2l-.1 .1M63.5 218.7l-.6 .6M63.5 218.3l-1 1M63.5 217.8l-1.5 1.5M63.5 217.4l-1.5 1.5M63.5 216.9l-1.5 1.5M63.5 216.5l-1.5 1.5"/>
<path d="M63.5 216l-1.5 1.5M63.5 215.6l-1.5 1.5M63.5 215.1l-1.5 1.5M42.7 226.9l.4-.1 .1 .3h-.4zM42.7 227.6h.5M42.8 225.4h.3l.1 .3h-.5zM42.9 231.8v-.5l.3 .2a.31 .31 0 0 1 .5-.2 .31 .31 0 0 1-.1 .6M42.9 229v.5h.4a.35 .35 0 0 1-.1-.5 .35 .35 0 0 1 .5 0 .35 .35 0 0 1-.1 .6M42.9 228.1a.48 .48 0 0 1 .6-.1 .48 .48 0 0 1 .3 .5 .48 .48 0 0 1-.6 .2 .48 .48 0 0 1-.3-.6zM43 230.3l-.1 .2a.45 .45 0 0 0 .5 .4 .45 .45 0 0 0 .4-.5 .3 .3 0 0 0-.6 0 .3 .3 0 0 0 .3 .5M43 227.4v.5M43.2 226.6h.1"/>
<path d="M43.2 226v.3l-.4-.3-.2 .2 .2 .1M43.4 226.9l.5-.1 .1 .2-.5 .1zM43.4 226h.5l.1 .2-.5 .1zM43.7 229.9h.1M43.8 227.4v.5M43.9 226.6h.1M44.2 235a.99 .99 0 0 0 1.5 0M44.2 222.3a.99 .99 0 0 1 1.5 0M44.2 227.9l1.5 .8M44.4 232.3v-.5l.4 .3a.32 .32 0 0 1 .3-.3 .32 .32 0 0 1 .3 .2 .32 .32 0 0 1-.2 .4M44.5 229.1a.48 .48 0 0 1 .6-.2 .48 .48 0 0 1 .2 .5 .48 .48 0 0 1-.6 .2 .48 .48 0 0 1-.2-.5zM44.5 225.9a.48 .48 0 0 1 .6-.1 .48 .48 0 0 1 .2 .5 .47 .47 0 0 1-.5 .2 .47 .47 0 0 1-.3-.6z"/>
<path d="M44.5 224.6a.47 .47 0 0 1 .6-.2 .47 .47 0 0 1 .2 .5 .47 .47 0 0 1-.5 .2 .47 .47 0 0 1-.3-.5zM44.5 223.6a.48 .48 0 0 1 .6-.1 .48 .48 0 0 1 .2 .5 .47 .47 0 0 1-.5 .2 .47 .47 0 0 1-.3-.6zM44.6 227.2h.8M45 226.7v.9M45.1 232.6v.7l-.7-.4h1M45.3 233.6v.1zM45.3 225.4h.1M45.4 234.3h-1l.2 .3M45.4 222.8h-1l.2 .3M45.4 231.3l-1-.5v.7M62.3 237.9l-.3 .4M62.8 237.9l-.8 .8"/>
<path d="M63.2 237.9l-1.2 1.3M63.5 238.1l-1.5 1.5M63.5 238.6l-1.5 1.5M63.5 239l-1.5 1.5M63.5 239.5l-1.5 1.5M63.5 239.9l-1.5 1.5M63.5 240.4l-1.5 1.5M63.5 240.8l-1.5 1.5M63.5 241.3l-1.5 1.5M63.5 241.7l-.6 .6M63.5 242.2l-.2 .2"/>
<circle cx="43.7" cy="225.6" r=".26"/>
</g>
<g fill="#686868">
<path d="M45.9 236.4h.8l-.4 1.5z"/>
<path d="M46.3 219.3l.4 1.6h-.8z"/>
<path d="M144.2 223.7l.6 1.5h-.8z"/>
<path d="M141.8 202.3l.8-.1-.3 1.6z"/>
</g>
<g fill="none" stroke="#686868" stroke-width=".22">
<path d="M147.3 227.7a.99 .99 0 0 0 0 1.5M147.7 228l.2-.1v.9M148.6 228.7v.1zM149.5 227.9h-.5v.4a.35 .35 0 0 1 .5-.1 .35 .35 0 0 1 0 .6 .35 .35 0 0 1-.6-.1M149.9 227.9h.6l-.3 .3a.32 .32 0 0 1 .2 .5 .32 .32 0 0 1-.5 0M151.4 228.2a.31 .31 0 0 1-.4 .2 .31 .31 0 0 1-.1-.5 .31 .31 0 0 1 .5 .1v.2a.46 .46 0 0 1-.3 .6l-.3-.1M151.5 226.3l-.4 1M151.7 227.9h.4a.52 .52 0 0 1 .3 .5 .52 .52 0 0 1-.3 .4h-.4zM152 226.3h.5l-.3 .3a.34 .34 0 0 1 .3 .6 .33 .33 0 0 1-.6-.1M152.7 227.9v.9M153 228.8l.3-.9 .4 .9M153.1 228.5h.4"/>
<path d="M153.4 226.6a.31 .31 0 0 1-.3 .3 .31 .31 0 0 1-.3-.4 .31 .31 0 0 1 .5-.2 .5 .5 0 0 1 .2 .6 .5 .5 0 0 1-.6 .3v-.1M153.8 227.1v.2zM154.3 226.5l.3-.2v1M155 227.9a.45 .45 0 0 1 .5 .5 .45 .45 0 0 1-.5 .4l-.2-.4zM155.3 226.3a.45 .45 0 0 1 .5 .5 .45 .45 0 0 1-.5 .4l-.2-.4zM155.9 226.4h.5M155.9 227.2h.5M156.2 226.2v.5M156.6 227.7l-.9 1.5M156.6 227l.3-.1v.5l-.3-.1zM156.8 228.4h.8M157.2 226.6h.1"/>
<path d="M157.2 227.4h.1M157.3 228v.8M157.5 227l.3-.1v.5l-.3-.1zM157.5 226.2v-.1h.3l-.4 .6h.4M158 227l.2-.1 .2 .1-.1 .4-.3-.1zM158.1 226.1l.3 .1-.2 .5-.2-.1zM158.1 227.9a.45 .45 0 0 1 .5 .5 .45 .45 0 0 1-.5 .4l-.1-.4zM159 228.7v.1zM159.5 227.9h.1a.47 .47 0 0 1 .4 .5 .47 .47 0 0 1-.5 .4l-.1-.4zM160.4 227.9a.45 .45 0 0 1 .5 .5 .45 .45 0 0 1-.5 .4l-.1-.4zM161.4 228l.2-.1v.9M162.1 227.7a.99 .99 0 0 1 0 1.5"/>
<circle cx="151.3" cy="226.8" r=".32"/>
<circle cx="156.8" cy="226.4" r=".26"/>
</g>
<g fill="#686868">
<path d="M32.2 237.7l1 1.4-.8 .2z"/>
<path d="M24.6 218.2l.7-.3 .2 1.6z"/>
</g>
<g fill="none" stroke="#686868" stroke-width=".22">
<path d="M37.6 244.1a.99 .99 0 0 0 0 1.5M38 244.5l.2-.2v.9M38.8 245.2h.1zM39.8 244.3h-.5v.4a.34 .34 0 0 1 .5 0 .34 .34 0 0 1 0 .5 .34 .34 0 0 1-.5-.1M40.2 244.3h.4a.52 .52 0 0 1 .3 .5 .52 .52 0 0 1-.3 .4h-.4zM40.4 242.8l-.3 .9M40.9 242.7h.5l-.2 .4a.31 .31 0 0 1 .2 .5 .31 .31 0 0 1-.6-.1M41.2 244.3v.9M41.4 245.2l.4-.9 .3 .9M41.6 244.9h.4M41.9 242.8v.2l.5 .3a.32 .32 0 0 1-.3 .4 .32 .32 0 0 1-.4-.4l.7-.4-.2-.2zM42.8 243.6h.1"/>
<path d="M43.3 242.9l.2-.2v1M43.4 244.3a.48 .48 0 0 1 .6 .4 .48 .48 0 0 1-.3 .5h-.3l-.1-.4zM44.2 242.8l.1-.1a.51 .51 0 0 1 .4 .5 .51 .51 0 0 1-.4 .5l-.3-.4zM44.8 242.8h.5M44.8 243.6h.5M45 244.1l-.8 1.5M45.1 242.6v.5M45.3 244.8h.8M45.7 244.4v.8M46.1 243.1h.1M46.1 243.9h.1M46.4 242.7l.3-.2-.3 .6h.3"/>
<path d="M46.5 243.3l.2 .1-.1 .5-.2-.1zM46.5 245.2h.1M47 244.3a.48 .48 0 0 1 .6 .4 .48 .48 0 0 1-.3 .5l-.3-.1zM48 244.3a.45 .45 0 0 1 .5 .5 .45 .45 0 0 1-.5 .4l-.2-.4zM48.9 244.5l.2-.2v.9M49.7 244.1a.99 .99 0 0 1 0 1.5"/>
<circle cx="40.3" cy="243.2" r=".33"/>
<circle cx="45.7" cy="243.5" r=".28"/>
<circle cx="45.7" cy="242.8" r=".26"/>
<circle cx="47.1" cy="242.8" r=".26"/>
<circle cx="47.1" cy="243.5" r=".28"/>
</g>
<path d="M18 112.1h50v4.9h-50zM18 117.1h50v14.9h-50zM68 117h50v15h-50zM68 112.1h50v4.9h-50z" fill="none" stroke="#231f20" stroke-width=".21"/>
<text font-size="9.2" fill="#094694" x="128.3" y="16.7">LPI series</text>
<text font-size="6.3" fill="#094694" x="100.5" y="25.6">Tactile pushbutton switches with large actuator</text>
<g font-size="4.9" fill="#231f20">
<text x="75" y="49.3">❑</text>
<text x="75" y="57.4">❑</text>
<text x="75" y="65.5">❑</text>
<text x="75" y="73.6">❑</text>
</g>
<text font-size="4.2" fill="#094694" x="163.7" y="33.4">Specifications</text>
<g font-size="4.2" fill="#231f20">
<text x="81.5" y="49.3">Front or rear mounting</text>
<text x="81.5" y="57.4">Illuminated or non-illuminated</text>
<text x="81.5" y="65.6">Flexibility of marking</text>
<text x="81.5" y="73.7">Designed to meet the requirements of EN81-70</text>
<text x="108.9" y="188.5">-</text>
</g>
<g font-size="3.5" fill="#231f20">
<text x="15" y="97.4">• Snap-action, momentary function</text>
<text x="15" y="101.3">• Mechanical life : 1.000.000 cycles min. for 5A NO/NC</text>
<text x="143" y="97.4">• Switch block : thermoplastic for</text>
<text x="145.7" y="101.3">5A NO/NC</text>
<text x="18" y="105.2">5.000.000 cycles min. for 50mA NO</text>
<text x="143" y="105.2">• Contacts :</text>
<text x="15" y="109">• Max. currrent/voltage rating with resistive load :</text>
<text x="145.7" y="112.9">50mA NO : silver</text>
<text x="145.7" y="109">5A NO/NC : silver, gold plated</text>
<text x="143" y="116.8">• Actuator crimped symbol : 304L</text>
<text x="145.7" y="120.7">stainless steel</text>
<text x="15" y="136.2">• Min. current with resistive load : 0,5mA at 24VDC for NO version</text>
<text x="143" y="136.4">• Environmental protection :</text>
<text x="15" y="140.1">• Contact resistance : 100mΩ max.</text>
<text x="15" y="144">• Dielectric strength : 500Vrms 50Hz between terminals</text>
<text x="146.5" y="140.3">- IP53 for sealed version</text>
<text x="18" y="147.8">1.000 Vrms 50 Hz between terminals and ground</text>
<text x="143" y="148">• Impact resistance :</text>
<text x="146.5" y="144.2">- IP40 for unsealed version</text>
<text x="15" y="151.7">• Insulation resistance : 10MΩ at 500VDC</text>
<text x="15" y="155.6">• Integrated resistors for illuminated versions</text>
<text x="146.5" y="155.8">- IK04 for NO version</text>
<text x="146.5" y="151.9">- IK06 for NO/NC version</text>
<text x="15" y="159.5">• LED current : 20mA typical for dot or ring (30mA max.)</text>
<text x="143" y="159.7">• Operating force : 2,5 to 5N (unsealed)</text>
<text x="15" y="163.4">• LED protected from reverse polarity</text>
<text x="15" y="167.2">• Stand-by consumption : 0,5VA max.</text>
<text x="143" y="163.6">• Total travel : 2 mm</text>
<text x="143" y="167.4">• Operating temperature :</text>
<text x="146.5" y="171.3">- 20°C to +65°C</text>
<text x="143" y="175.2">• Storage temperature :</text>
<text x="146.5" y="179.1">- 40°C to +70°C</text>
</g>
<g font-size="3.2" fill="#231f20">
<text x="52.8" y="91.5">ELECTRICAL SPECIFICATIONS</text>
<text x="162.4" y="91.5">MATERIALS</text>
<text x="29.6" y="115.3">5A NO/NC version</text>
<text x="80.6" y="115.3">50mA NO version</text>
<text x="24.7" y="123.1">5A 12VDC - 50.000 cycles</text>
<text x="69.8" y="125.3">50mA 24 VDC - 5.000.000 cycles</text>
<text x="19.4" y="127.5">100mA 12VDC - 1.000.000 cycles</text>
<text x="148.7" y="130.5">MECHANICAL SPECIFICATIONS</text>
<text x="93.7" y="188.5">PANEL CUT OUT</text>
<text x="15.5" y="195.4">Panel thickness : 1 to 4 mm (.039 to .157)</text>
<text x="168" y="213.8">Sealed</text>
<text x="168" y="217.7">version</text>
<text x="21.5" y="251.5">Front mouting</text>
<text x="168" y="256.5">Unsealed</text>
<text x="168" y="260.4">version</text>
<text x="84.1" y="276.6">Rear mounting</text>
</g>
<g font-size="2.8" fill="#094694">
<text x="10" y="290.1">APEM</text>
<text x="92.6" y="290.1">www.apem.com</text>
</g>
<text font-size="2.8" fill="#231f20" x="197.2" y="290.1">3</text>
<text font-size="2.5" fill="#231f20" x="174.5" y="163.6">±0,3 mm</text>
</svg>
